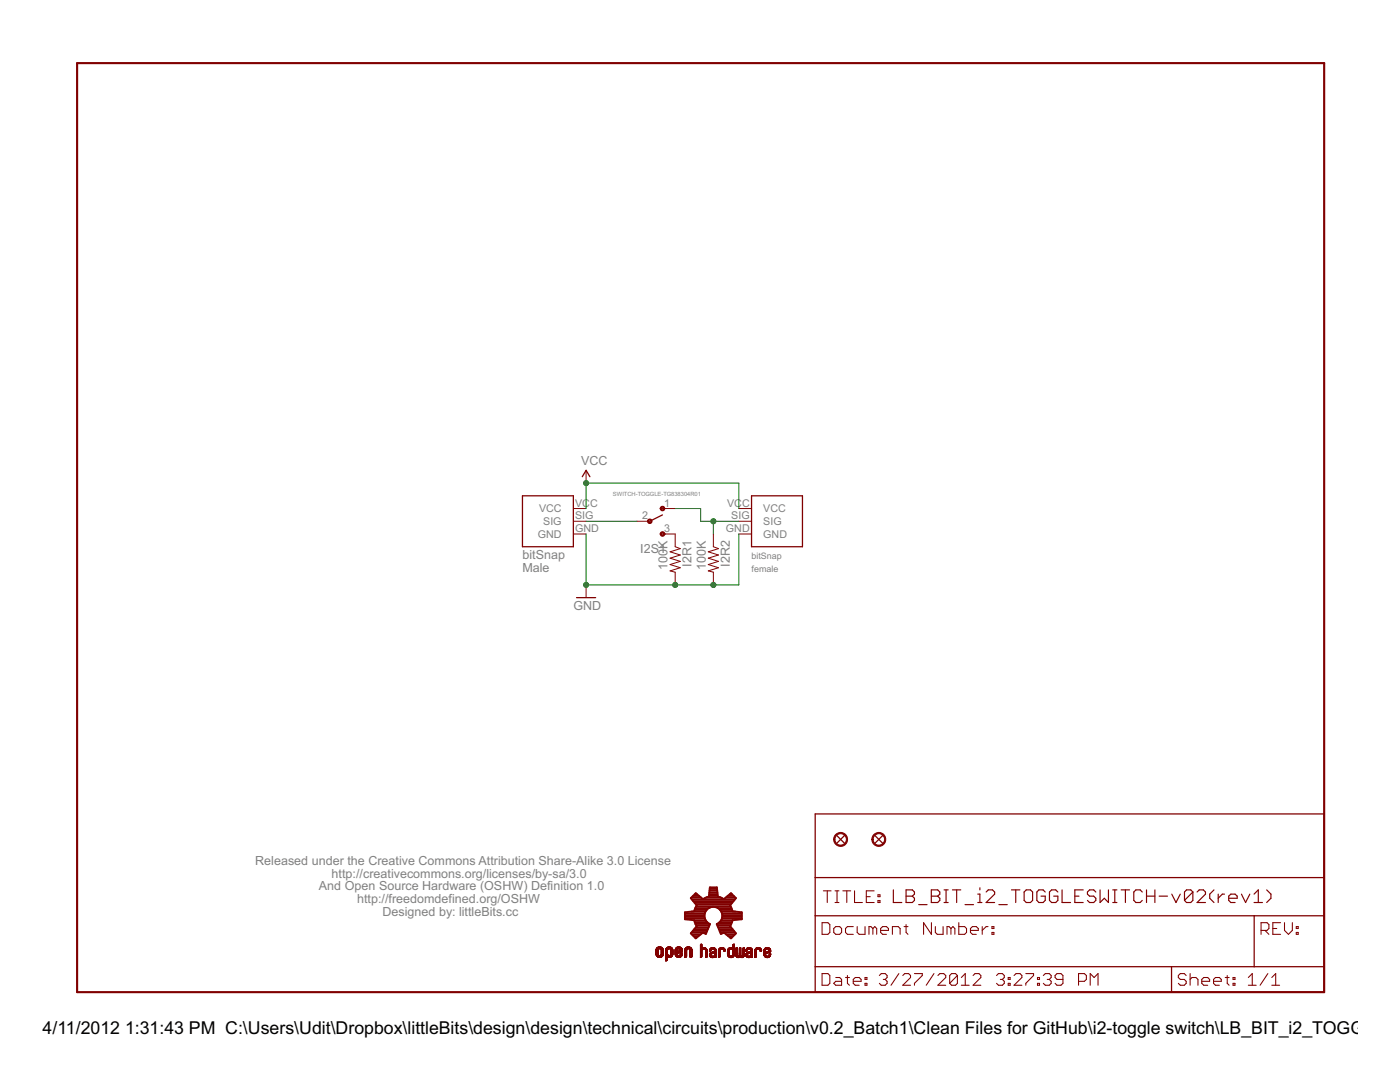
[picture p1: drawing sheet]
<svg xmlns="http://www.w3.org/2000/svg" width="279mm" height="216mm" viewBox="0 0 279 216" stroke-linecap="round" stroke-linejoin="round" font-family="sans-serif">
<g fill="none" stroke="#800000" stroke-width=".25">
<path d="M104.3 98.9h10.1v10.2h-10.1zM116.2 95.1l.8-1.2 .7 1.2M150 98.9h10.1v10.2h-10.1zM115.1 119.3h3.8M132.2 102.7l-2.5 1.3M162.7 162.4h101.6v35.6h-101.6zM162.7 175.1h101.6M167 166.7l1.5 1.6M168.5 166.7l-1.5 1.6M174.6 166.7l1.5 1.6M176.1 166.7l-1.5 1.6M162.7 182.7h101.6"/>
<path d="M162.7 192.9h101.6M233.8 192.9v5.1M250.3 182.7v10.2"/>
</g>
<g fill="none" stroke="#800000" stroke-width=".2">
<path d="M117 93.9v2.5M114.4 101.5h2.6M114.4 104h2.6M114.4 106.6h2.6M117 116.7v2.6M127.1 104h2.6M132.2 101.5h2.5M132.2 106.6h2.5v2.5l1.1 .4-2.1 .6 2.1 .6-2.1 .7 2.1 .6-2.1 .6 2.1 .7-2.1 .6 1 .3v2.5M142.4 106.6v2.5l1 .4-2 .6 2 .6-2 .7 2 .6-2 .6 2 .7-2 .6 1 .3v2.5M147.4 101.5h2.6M147.4 104h2.6M147.4 106.6h2.6"/>
<path d="M130.9 190.4h.4M130.9 190.3h.4M130.9 190.2h.4M130.9 190.1h.4M130.9 190h.4M130.9 189.9h.4M130.9 189.8h.4M130.9 189.7h.4M130.9 189.6h.4M130.9 190.5l.5 .1M130.9 190.5h.5M130.9 189.5h.4"/>
<path d="M131 190.6h.6M131 190.6h.5M131 189.3h1.3M131 190.7h1.3M131 190.8h1.2M131 189.2h1.2M131.1 189.1h1.1M131.1 190.9h1M131.1 189.1h1M131.2 190.9h.9M131.2 189.1h.9M131.3 191h.7"/>
<path d="M131.3 189h.7M131.3 189.6h-.4M131.3 189.5h-.4M131.4 189.4h-.5M131.4 191h.4M131.4 189h.5M131.5 189.4h-.5M131.5 189.3l-.5 .1M131.7 189.3h.6M131.8 189.4h.6M131.9 190.6h.5M131.9 189.4h.5"/>
<path d="M131.9 190.5h.5M131.9 189.5h.5M132 189.5h.4M132 190.4h.4M132 190.3h.4M132 190.2h.4M132 190.1h.4M132 190h.4M132 189.9h.4M132 189.8h.4M132 189.7h.4M132 189.6h.4"/>
<path d="M132.2 190.8h-1.1M132.3 190.6h-.5M132.4 190.6h-.6M132.4 190.4l-.4 .1M132.8 191.6h.4M132.8 191.5h.4M132.8 191.4h.4M132.8 191.3h.4M132.8 191.2h.4M132.8 191.1h.4M132.8 190.8h1.4M132.8 190.7h1.4"/>
<path d="M132.8 190.6h.7M132.8 190.6h.6M132.8 190.5h.5M132.8 190.4l.4 .1M132.8 190.4h.4M132.8 190.3h.4M132.8 190.2h.4M132.8 190.1h.4M132.8 190h.4M132.8 189.9h.4M132.8 189.8h.4M132.8 189.7h.4"/>
<path d="M132.8 189.6h.4M132.8 191.7h.2M132.9 189.3h1.3M133 189.2h1.2M133 189.2h1.1M133.1 189.1h.9M133.2 191.7h-.4M133.2 189h.7M133.2 189.6h-.4M133.2 191l-.4 .1M133.2 189.5h-.4M133.3 189.5h-.5"/>
<path d="M133.3 189.4l-.5 .1M133.3 191h.5M133.3 189h.5M133.4 189.4h-.5M133.4 189.3l-.5 .1M133.7 190.6h.5M133.7 189.3h.5M133.7 189.4h.5M133.8 190.5h.5M133.8 189.4h.5M133.8 189.5h.5M133.9 190.4h.4"/>
<path d="M133.9 189.5h.4M133.9 190.3h.4M133.9 190.2h.4M133.9 190.1h.4M133.9 190h.4M133.9 189.9h.4M133.9 189.8h.4M133.9 189.7h.4M133.9 189.6h.4M133.9 191h-1.1M134 190.9h-1.2M134.1 190.8h-1.3"/>
<path d="M134.3 190.5h-.5M134.7 190.5h.5M134.7 190.4h.4M134.7 189.8l.4 .1M134.7 189.8h.4M134.7 189.7h.4M134.7 189.6h.4M134.7 189.5h.5M134.8 190.6h.5M134.8 190.5l.4 .1M134.8 190.6h.6M134.8 190.7h1.3"/>
<path d="M134.8 189.3h1.3M134.9 190.7h1.2M134.9 189.3h1.2M134.9 189.2h1.2M134.9 190.8h1.1M134.9 189.2h1.1M135 190.9h.9M135 189.1h1M135 189.1h.9M135.1 191h.7M135.1 189h.7M135.1 189.6l-.4 .1"/>
<path d="M135.2 190.3l-.5 .1M135.2 189.4l-.4 .1M135.3 189h.4M135.3 191h.4M135.3 190.3h-.6M135.3 189.4h-.5M135.4 189.3l-.6 .1M135.4 189.8h.8M135.4 190.2h-.7M135.5 190.2h-.8M135.6 189.7h.6M135.6 189.3h.5"/>
<path d="M135.6 190.6h.5M135.6 190.1l-.9 .1M135.6 189.4h.6M135.7 189.7h.5M135.7 189.4h.5M135.7 190.1h-1M135.7 189.5h.5M135.8 190.5h.4M135.8 189.6h.4M135.8 189.5h.4M135.8 190.4h.4M135.8 190.3h.4"/>
<path d="M135.8 190l-1.1 .1M135.9 190.2h.3M136 190h-1.3M136 190.2h.2M136 190.8h-1.1M136 189.9h-1.3M136.2 190.6h-.6M136.2 189.9h-1.5M136.2 190.5h-.5M136.2 189.8l-1 .1M136.6 191h.3M136.6 190.8h.4"/>
<path d="M136.6 190.7h.4M136.6 190.6h.4M136.6 190.5h.4M136.6 190.4h.4M136.6 190.3h.4M136.6 190.2h.4M136.6 190.1h.4M136.6 190h.4M136.6 189.9h.4M136.6 189.8h.4M136.6 189.7h.4M136.6 189.6h.4"/>
<path d="M136.7 191h.1M136.8 189.3h1.2M136.8 189.2h1.2M136.8 189.2h1.1M136.9 189.1h1M136.9 189.1h.9M137 189h.8M137 190.9h-.4M137.1 189.6h-.5M137.1 189.5h-.4M137.1 189.4l-.4 .1M137.2 189h.4"/>
<path d="M137.2 189.4h-.5M137.3 189.3l-.6 .1M137.5 189.3h.5M137.6 189.4h.5M137.7 189.5h.4M137.7 191h.3M137.7 190.8h.4M137.7 190.7h.4M137.7 190.6h.4M137.7 190.5h.4M137.7 190.4h.4M137.7 190.3h.4"/>
<path d="M137.7 190.2h.4M137.7 190.1h.4M137.7 190h.4M137.7 189.9h.4M137.7 189.8h.4M137.7 189.7h.4M137.7 189.6h.4M137.8 191h.1M138 189.3h-1.3M138.1 190.9h-.4M139.8 191h.1M139.8 188.6h.3"/>
<path d="M139.8 190.9h.2M139.8 190.8h.3M139.8 190.7h.3M139.8 190.6h.3M139.8 190.5h.3M139.8 190.4h.3M139.8 190.3h.3M139.8 190.2h.3M139.8 190.1h.3M139.8 190h.3M139.8 189.9h.3M139.8 189.8h.3"/>
<path d="M139.8 189.7h.3M139.8 189.6h.3M139.8 189.3h1.2M139.8 189.2l1.1 .1M139.8 189.2h1.1M139.8 189.1l1 .1M139.8 189.1h.3M139.8 189h.3M139.8 188.9h.3M139.8 188.8h.3M139.8 188.7h.3M139.8 188.5h.3"/>
<path d="M139.9 188.4h.1M140 191h-.2M140.1 190.9h-.3M140.1 189.6h-.3M140.1 189.5h-.3M140.2 189.5h-.4M140.2 189.1h.5M140.2 189.4l-.4 .1M140.4 189.4h-.6M140.4 189.1h.1M140.5 189.4h.5M140.7 189.4h.4"/>
<path d="M140.7 189.5h.4M140.8 189.5h.3M140.8 189.6h.3M140.8 190.9h.3M140.8 190.8h.3M140.8 190.7h.3M140.8 190.6h.3M140.8 190.5h.3M140.8 190.4h.3M140.8 190.3h.3M140.8 190.2h.3M140.8 190.1h.3"/>
<path d="M140.8 190h.3M140.8 189.9h.3M140.8 189.8h.3M140.8 189.7h.3M140.9 191.1h.1M141 191l-.2 .1M141 189.3l-1.2 .1M141.1 191h-.3M141.1 190.9h-.3M141.6 190.7h.3M141.6 190.6h.3M141.6 190.5h.3"/>
<path d="M141.6 190.4h.3M141.6 189.7h.3M141.6 189.6h.3M141.6 190.8h.8M141.6 190.7l.4 .1M141.6 189.5h.3M141.6 189.5h.4M141.7 190.9h.8M141.7 189.4h1.1M141.7 189.3h1.1M141.8 191h.7M141.8 189.8h-.2"/>
<path d="M141.8 189.3h.9M141.8 190.1h1.1M141.8 189.2h.9M141.9 189.7l-.3 .1M141.9 190.5h-.3M141.9 189.2h.7M141.9 191h.6M141.9 189.6h-.3M142 190.4h-.4M142 190.1h.9M142 191.1h.4M142 189.1h.5"/>
<path d="M142 190h.9M142 189.4l-.4 .1M142 190.3l-.4 .1M142.2 191.1h.1M142.2 189.4h-.5M142.2 190.3h-.6M142.2 189.9h.7M142.2 189.1h.1M142.3 189.9h.6M142.3 190.2h-.6M142.3 189.4h.6M142.4 190.2h-.7"/>
<path d="M142.4 189.9h.5M142.5 189.4h.4M142.5 190.1l-.8 .1M142.5 189.5h.4M142.6 189.8h.3M142.6 189.5h.3M142.6 189.6h.3M142.6 190.1h.3M142.6 191h.2M142.6 190.9h.3M142.6 190.8h.3M142.6 190.7h.3"/>
<path d="M142.6 190.6h.3M142.6 190.5h.3M142.6 190.4h.3M142.6 190.3h.3M142.6 190.2h.3M142.6 189.7h.3M142.9 191h-.3M143.4 190.9h.3M143.4 190.8h.3M143.4 190.7h.3M143.4 190.6h.3M143.4 190.5h.3"/>
<path d="M143.4 190.4h.3M143.4 190.3h.3M143.4 190.2h.3M143.4 190.1h.3M143.4 190h.3M143.4 189.9h.3M143.4 189.8h.3M143.4 189.7h.3M143.4 189.6h.3M143.4 191.1h.1M143.5 189.3h1.1M143.6 191l-.2 .1"/>
<path d="M143.6 189.3h1M143.6 189.2h.9M143.7 191h-.3M143.7 189.2h.7M143.7 189.7h-.3M143.7 189.6h-.3M143.7 189.5h-.3M143.8 189.5h-.4M143.8 189.1h.5M143.8 189.4l-.4 .1M144 189.4h-.5M144 189.1h.1"/>
<path d="M144.2 189.4h.5M144.3 189.4h.4M144.4 189.5h.3M144.4 189.6h.3M144.5 189.7h.2M144.5 189.8h.1M144.6 189.3l-1.1 .1M144.7 189.8h-.2M144.8 189.7h-.3M145.2 190.4h.3M145.2 190.3h.3M145.2 190.2h.3"/>
<path d="M145.2 190.1h.3M145.2 190h.3M145.2 189.9h.3M145.2 189.8h.3M145.2 190.5h.3M145.2 189.7h.3M145.2 190.6h.4M145.2 190.7h.4M145.2 189.5h.4M145.3 190.7l.4 .1M145.3 190.8h1.2M145.3 190.8h1.1"/>
<path d="M145.4 189.3h1.2M145.4 190.9h1M145.4 190.9h.9M145.5 189.2h1.1M145.5 191h.8M145.5 189.6l-.3 .1M145.5 189.6h-.3M145.6 189.5h-.4M145.6 191h.6M145.6 189.1h.5M145.7 191.1h.4M145.7 189.4l-.4 .1"/>
<path d="M145.8 189.4h-.5M145.8 191.1h.1M145.8 189.1h.1M146 189.4h.6M146.1 189.4h.5M146.2 189.5h.4M146.2 190.6h.3M146.2 190.5h.4M146.2 189.6h.4M146.3 190.5h.3M146.3 190.4h.3M146.3 190.3h.3"/>
<path d="M146.3 190.2h.3M146.3 190.1h.3M146.3 190h.3M146.3 189.9h.3M146.3 189.8h.3M146.3 189.7h.3M146.3 189.6h.3M146.3 189.1h.3M146.3 189h.3M146.3 188.9h.3M146.3 188.8h.3M146.3 188.7h.3"/>
<path d="M146.3 188.6h.3M146.3 188.5h.3M146.4 188.4h.2M146.5 190.7l-.4 .1M146.5 190.7h-.4M146.5 190.6h-.3M146.6 189.3l-1.3 .1M146.9 190.7l.3 .1M146.9 190.7h.3M146.9 190.6h.3M146.9 190.5h.2M146.9 190.4h.2"/>
<path d="M146.9 190.3h.2M146.9 190.2h.2M146.9 190.1h.2M146.9 190h.2M146.9 189.9h.2M146.9 189.8h.2M146.9 189.7h.2M146.9 189.6h.2M146.9 189.5h.2M146.9 189.4h.2M146.9 189.3h.2M146.9 189.2h.2"/>
<path d="M146.9 190.8h1.6M146.9 190.9h1.5M147 190.9h1.4M147 191h1.4M147 189.1h.1M147.1 191h.5M147.2 191.1h.3M147.4 191.1h.1M147.4 190.8h.5M147.5 190.7h.4M147.5 190.6h.4M147.5 190.6h.3"/>
<path d="M147.5 190.5h.3M147.5 190.4h.3M147.5 190.3h.3M147.5 190.2h.3M147.5 190.1h.3M147.6 190.5h.2M147.6 190.2h.2M147.6 190.1h.2M147.6 190h.2M147.6 189.9h.2M147.6 189.8h.2M147.6 189.7h.2"/>
<path d="M147.6 189.6h.2M147.6 189.5h.2M147.6 189.4h.2M147.6 189.3h.2M147.6 189.2h.2M147.7 189.1h.1M147.8 191h.5M147.9 191.1h.3M148.1 190.8h.4M148.2 190.7h.3M148.2 190.6h.3M148.3 190.6h.2"/>
<path d="M148.3 190.5h.2M148.3 190.4h.2M148.3 190.3h.2M148.3 190.2h.2M148.3 190.1h.2M148.3 190h.2M148.3 189.9h.2M148.3 189.8h.2M148.3 189.7h.2M148.3 189.6h.2M148.3 189.5h.2M148.3 189.4h.2"/>
<path d="M148.3 189.3h.2M148.3 189.2h.2M148.4 189.1h.1M148.8 190.7h.4M148.8 190.6h.3M148.8 190.5h.3M148.8 190.4h.3M148.8 189.6h.3M148.8 190.7l.4 .1M148.8 189.6h.4M148.9 190.8h.8M148.9 190.8l.8 .1"/>
<path d="M148.9 190.9h.8M148.9 190.2h.7M149 189.4h1.1M149 189.3h1.1M149 190.9h.7M149 189.8h-.2M149 191h.7M149 189.3h1M149.1 189.8h-.3M149.1 189.2h.8M149.1 189.7l-.3 .1M149.1 189.7h-.3"/>
<path d="M149.1 191h.6M149.2 189.5h-.3M149.2 190.1h1M149.2 190.4h-.4M149.2 191.1h.4M149.3 190h.9M149.3 189.1h.5M149.3 190.3l-.5 .1M149.3 189.4l-.4 .1M149.4 189.4h-.5M149.4 190.3h-.5M149.4 189.9h.8"/>
<path d="M149.5 189.1h.1M149.5 189.9h.7M149.6 190.2h-.7M149.6 189.4h.5M149.6 189.9h.6M149.7 189.4h.4M149.8 190.1l-.8 .1M149.8 189.5h.4M149.8 189.8h.4M149.9 189.8h.3M149.9 189.6h.3M149.9 191h.2"/>
<path d="M149.9 190.9h.3M149.9 190.8h.3M149.9 190.7h.3M149.9 190.6h.3M149.9 190.5h.3M149.9 190.4h.3M149.9 190.3h.3M149.9 190.2h.3M149.9 190.1h.3M149.9 189.7h.3M149.9 191.1h.1M150.2 191h-.3"/>
<path d="M150.2 190.9h-.3M150.2 190.1h-1.1M150.6 190.9h.3M150.6 190.8h.3M150.6 190.7h.3M150.6 190.6h.3M150.6 190.5h.3M150.6 190.4h.3M150.6 190.3h.3M150.6 190.2h.3M150.6 190.1h.3M150.6 190h.3"/>
<path d="M150.6 189.9h.3M150.6 189.8h.3M150.6 189.7h.3M150.7 189.5h.3M150.7 191.1h.1M150.8 191l-.2 .1M150.8 189.3h1M150.9 189.2h.9M150.9 191h-.3M150.9 189.6l-.3 .1M150.9 189.2h.8M151 189.6h-.3"/>
<path d="M151 189.5h-.3M151 189.1h.6M151.1 189.4l-.4 .1M151.2 189.4h-.5M151.3 189.1h.1M151.4 189.4h.5M151.6 189.4h.3M151.6 189.5h.4M151.7 189.6h.3M151.7 189.7h.3M151.7 189.8h.2M151.9 189.3l-1.2 .1"/>
<path d="M151.9 189.8h-.2M152 189.7l-.3 .1M152.4 190.5l.4 .1M152.4 190.5h.4M152.4 190.4h.4M152.4 190h1.2M152.4 190h.4M152.4 189.9h.4M152.4 189.8h.4M152.4 189.7h.4M152.4 189.6h.4M152.5 190.6h.3"/>
<path d="M152.5 189.5h.3M152.5 190.7h.4M152.5 190.7l.5 .1M152.5 190.8h1.2M152.6 189.4h1.1M152.6 190.8h1.1M152.6 189.3h1.1M152.6 190.9h1M152.7 189.3h.9M152.7 190.9h.9M152.7 189.2h.9M152.7 191h.8"/>
<path d="M152.8 189.2h.7M152.8 190.4h-.4M152.8 189.6h-.3M152.8 191h.6M152.8 189.5h-.3M152.9 190.3l-.5 .1M152.9 189.1h.5M152.9 189.4l-.4 .1M153 191.1h.4M153 190.3h-.6M153 189.4h-.5M153.1 189.1h.1"/>
<path d="M153.1 191.1h.1M153.1 189.9h.7M153.1 190.2h-.7M153.2 190.2h-.8M153.2 189.4h.5M153.3 190.8h.4M153.4 190.1l-1 .1M153.4 189.8h.4M153.4 189.4h.4M153.4 189.5h.4M153.5 190.6h.3M153.5 190.1h-1.1"/>
<path d="M153.5 189.5h.3M153.5 189.6h.3M153.5 189.7h.3M153.5 190.5h.3M153.5 190.4h.3M153.6 190.4h.2M153.7 190.3h.1M153.7 190h-.8M153.8 190.7h-.4M153.8 189.9h-.8M153.8 190.6h-.3M153.8 189.8l-.6 .1"/>
</g>
<g fill="#800000" stroke="#800000" stroke-width=".2">
<path d="M131.9 101.1a.46 .46 0 0 1 .7 .2 .46 .46 0 0 1-.3 .6 .46 .46 0 0 1-.6-.4h.3a.26 .26 0 0 1 .3-.3 .26 .26 0 0 1 .1 .5 .26 .26 0 0 1-.4-.1l-.3-.1z" fill-rule="evenodd"/>
<path d="M131.9 106.2a.46 .46 0 0 1 .7 .2 .46 .46 0 0 1-.3 .6 .46 .46 0 0 1-.6-.4h.3a.26 .26 0 0 1 .3-.3 .26 .26 0 0 1 .1 .4 .26 .26 0 0 1-.4 0l-.3-.1z" fill-rule="evenodd"/>
<path d="M129.4 103.7a.46 .46 0 0 1 .7 .1 .46 .46 0 0 1-.3 .7 .46 .46 0 0 1-.6-.5h.2a.26 .26 0 0 1 .4-.2 .26 .26 0 0 1 .1 .4 .26 .26 0 0 1-.5-.1l-.2-.1z" fill-rule="evenodd"/>
<path d="M166.8 166.5a1.4 1.4 0 0 1 2.2 .3 1.4 1.4 0 0 1-.9 2 1.4 1.4 0 0 1-1.7-1.3h.2a1.15 1.15 0 0 1 1.6-1.1 1.15 1.15 0 0 1 .3 1.9 1.15 1.15 0 0 1-1.8-.5l-.1-.3h-.2z" fill-rule="evenodd"/>
<path d="M174.4 166.5a1.4 1.4 0 0 1 2.2 .3 1.4 1.4 0 0 1-.8 2 1.4 1.4 0 0 1-1.8-1.3h.2a1.15 1.15 0 0 1 1.7-1.1 1.15 1.15 0 0 1 .2 1.9 1.15 1.15 0 0 1-1.8-.5l-.1-.3h-.2z" fill-rule="evenodd"/>
</g>
<path d="M15.4 12.6h248.9v185.4h-248.9z" fill="none" stroke="#800000" stroke-width=".42"/>
<g fill="none" stroke="#800000" stroke-width=".21">
<path d="M164.3 177.8h1.6M165.1 177.8v2.3M166.6 177.8h.8M167 177.8v2.3M168.2 177.8h1.6M169 177.8v2.3M170.5 177.8v2.3h1.6M172.9 178.9h.8M174.5 177.8h-1.6v2.3h1.6M175.2 179.7h.4v.4h-.4zM175.2 178.5h.4v.4h-.4zM164.1 184.1h1.1l.4 .4v1.6l-.4 .3h-1.1z"/>
<path d="M164.1 194.3h1.1l.4 .3v1.6l-.4 .4h-1.1zM166.4 185.3l.4-.4h.8l.4 .4v.8l-.4 .3h-.8l-.4-.3zM166.6 180.1h.8M166.8 195.1h.8l.4 .3v1.2h-1.2l-.4-.4 .4-.4h1.2M168.7 195.1h.8M169.1 194.6v1.6l.4 .4M170.3 195.8h1.6v-.4l-.4-.3h-.8l-.4 .3v.8l.4 .4h.8M170.3 184.9h-1.2l-.4 .4v.8l.4 .3h1.2M171.1 184.9v1.2l.4 .3h1.1v-1.5M172.6 196.2h.4v.4h-.4zM172.6 195.1h.4v.3h-.4zM174.2 185.3l-.4-.4h-.4v1.5"/>
<path d="M174.2 185.3v1.1M174.2 185.3l.4-.4 .4 .4v1.1M175.5 194.6l.4-.3h.8l.3 .3v.5l-.3 .3M175.7 185.7h1.6v-.4l-.4-.4h-.8l-.4 .4v.8l.4 .3h.8M176.3 195.4h.4M176.7 195.4l.3 .4v.4l-.3 .4h-.8l-.4-.4M178.1 186.4v-1.5h1.2l.3 .4v1.1M179.4 194.3l-1.6 2.3M180.2 194.6l.4-.3h.7l.4 .3v.5l-1.5 1.5h1.5M180.4 184.9h.8M180.8 184.5v1.6l.4 .3M182.5 194.3h1.6v.3l-1.6 1.6v.4"/>
<path d="M185.9 184.1v2.3l-1.6-2.3v2.3M186.4 194.3l-1.6 2.3M186.7 184.9v1.2l.3 .3h1.2v-1.5M187.2 194.6l.4-.3h.7l.4 .3v.5l-1.5 1.5h1.5M189.8 185.3l-.4-.4h-.4v1.5M189.8 185.3v1.1M189.8 185.3l.4-.4 .4 .4v1.1M191.1 194.6v1.6l-.4 .4h-.8l-.4-.4M191.1 194.6l-.4-.3h-.8l-.4 .3v1.6M191.1 194.6l-1.6 1.6M191.3 184.1v2.3h1.2l.4-.3v-.8l-.4-.4h-1.2M191.9 196.6h1.5"/>
<path d="M191.9 195.1l.7-.8v2.3M193.7 185.7h1.5v-.4l-.4-.4h-.7l-.4 .4v.8l.4 .3h.7M194.2 194.6l.4-.3h.8l.3 .3v.5l-1.5 1.5h1.5M196 184.9v1.5M197.2 184.9h-.4l-.8 .8M198 186.1h.4v.3h-.4zM198 184.9h.4v.4h-.4zM198.9 194.6l.4-.3h.7l.4 .3v.5l-.4 .3M199.6 195.4h.4M200 195.4l.4 .4v.4l-.4 .4h-.7l-.4-.4M201.2 196.2h.4v.4h-.4zM201.2 195.1h.4v.3h-.4z"/>
<path d="M202.4 194.6l.4-.3h.8l.3 .3v.5l-1.5 1.5h1.5M204.7 194.3h1.6v.3l-1.6 1.6v.4M207.1 196.2h.4v.4h-.4zM207.1 195.1h.4v.3h-.4zM208.2 194.6l.4-.3h.8l.4 .3v.5l-.4 .3M209 195.4h.4M209.4 195.4l.4 .4v.4l-.4 .4h-.8l-.4-.4M212.1 195.4h-1.2l-.3-.3v-.5l.3-.3h.8l.4 .3v1.6l-.4 .4h-.8l-.3-.4M215.2 195.8h1.2l.4-.4v-.8l-.4-.3h-1.2v2.3M217.6 196.6v-2.3l.8 .8 .7-.8v2.3M236.7 194.6l-.4-.3h-.7l-.4 .3v.5l.4 .3h.7l.4 .4v.4l-.4 .4h-.7l-.4-.4M237.5 195.4l.4-.3h.8l.4 .3v1.2"/>
<path d="M237.5 194.3v2.3M239.8 195.8h1.6v-.4l-.4-.3h-.8l-.4 .3v.8l.4 .4h.8M242.2 195.8h1.5v-.4l-.3-.3h-.8l-.4 .3v.8l.4 .4h.8M244.5 195.1h.8M244.9 194.6v1.6l.4 .4M246.1 196.2h.4v.4h-.4zM246.1 195.1h.4v.3h-.4zM249.1 196.6h1.6M249.1 195.1l.8-.8v2.3M251.7 185.7h1.2l.3-.4v-.8l-.3-.4h-1.2v2.3M252.5 185.7l.7 .7M253 194.3l-1.5 2.3"/>
<path d="M253.8 196.6h1.6M253.8 195.1l.8-.8v2.3M254 185.3h.8M255.6 184.1h-1.6v2.3h1.6M256.3 184.1v1.6l.8 .7 .8-.7v-1.6M258.7 186.1h.4v.3h-.4zM258.7 184.9h.4v.4h-.4z"/>
</g>
<g fill="none" stroke="#800000" stroke-width=".23">
<path d="M178.3 177.6v2.5h1.7M180.8 177.6h1.3l.4 .4v.4l-.4 .4 .4 .4v.5l-.4 .4h-1.3zM180.8 178.8h1.3M185.9 177.6h1.2l.5 .4v.4l-.5 .4 .5 .4v.5l-.5 .4h-1.2zM185.9 178.8h1.2M188.4 177.6h.8M188.8 177.6v2.5M190.1 177.6h1.6M190.9 177.6v2.5M195.1 178.4h.5v1.7M195.6 177.1v.5M196.8 178l.4-.4h.9l.4 .4v.4l-1.7 1.7h1.7"/>
<path d="M201.9 177.6h1.6M202.7 177.6v2.5M204.4 178l.4-.4h.9l.4 .4v1.7l-.4 .4h-.9l-.4-.4zM208.6 178l-.4-.4h-.9l-.4 .4v1.7l.4 .4h.9l.4-.4v-.9h-.8M211.1 178l-.4-.4h-.8l-.5 .4v1.7l.5 .4h.8l.4-.4v-.9h-.8M212 177.6v2.5h1.7M214.5 178.8h.8M216.2 177.6h-1.7v2.5h1.7M218.7 178l-.4-.4h-.9l-.4 .4v.4l.4 .4h.9l.4 .4v.5l-.4 .4h-.9l-.4-.4M219.5 177.6v2.5l.9-.9 .8 .9v-2.5M222.1 177.6h.8M222.5 177.6v2.5"/>
<path d="M223.8 177.6h1.6M224.6 177.6v2.5M228 178l-.5-.4h-.8l-.4 .4v1.7l.4 .4h.8l.5-.4M228.8 178.8h1.7M228.8 177.6v2.5M230.5 177.6v2.5M231.3 178.8h1.7M233.8 178.4l.9 1.7 .8-1.7M238.1 178v1.7l-.5 .4h-.8l-.4-.4M238.1 178l-.5-.4h-.8l-.4 .4v1.7M238.1 178l-1.7 1.7M238.9 178l.4-.4h.9l.4 .4v.4l-1.7 1.7h1.7"/>
<path d="M242.3 177.6l-.9 .8v.8l.9 .9M243.1 178.4v1.7M244.4 178.4h-.5l-.8 .8M245.2 179.2h1.7v-.4l-.4-.4h-.9l-.4 .4v.9l.4 .4h.9M247.8 178.4l.8 1.7 .8-1.7M250.3 178.4l.8-.8v2.5M252.8 177.6l.8 .8v.8l-.8 .9M183.3 180.5h1.7M188.4 180.1h.8M192.6 180.5h1.7M195.1 180.1h.9M199.3 180.5h1.7"/>
<path d="M222.1 180.1h.8M250.3 180.1h1.6"/>
</g>
<g fill="none" stroke="#800000" stroke-width=".38">
<path d="M138 179.1h1.9M138.1 179.5h8.6M138.3 178.8h1.2M138.3 179.8h8.1M138.7 178.4h.4M140.9 179.1h3M141.5 178.8h1.7M141.5 178.4h1.7M141.6 178.1h1.6M141.6 177.7h1.5M141.6 177.4h1.5M144.8 179.1h2"/>
<path d="M145.2 178.8h1.2M145.7 178.4h.4M136.7 183.3h4M136.7 183h3.9M136.7 182.6h3.9M136.7 182.3h4M138 181.9h2.8M138 186.1h2.3M138.1 186.5h1.7M138.3 185.8h2.8M138.4 186.8h1M138.6 185.4h2.7"/>
<path d="M138.6 183.7h2.2M138.6 181.6h2.4M138.6 180.2h7.5M138.7 184h2.4M138.7 181.2h2.8M138.8 187.2h.2M138.8 184.4h2.8M138.9 185.1h2.5M138.9 180.9h6.9M138.9 180.5h6.9M139 184.7h2.6M140.4 186.1h.6"/>
<path d="M140.8 181.9l-.2 .5 .1 .9M140.8 181.9a1.79 1.79 0 0 1 3.2 0M143.1 184.4h2.8M143.2 184.7h2.6M143.3 181.2h2.7M143.3 185.1h2.6M143.5 185.4h2.7M143.6 185.8h2.9M143.6 184h2.5M143.7 181.6h2.4M143.8 186.1h.6M143.9 183.7h2.3"/>
<path d="M144 181.9a1.76 1.76 0 0 1-1 2.5l.9 2 .6-.3 1.4 1.1 1-1-1.2-1.4 .5-1.2 1.8-.2v-1.4l-1.8-.2-.5-1.1 1.2-1.5-1-1-1.4 1.2-1.2-.5-.2-1.8h-1.4l-.2 1.8-1.2 .5-1.4-1.2-1 1 1.1 1.5-.5 1.1-1.8 .2v1.4l1.8 .2 .5 1.2-1.1 1.4 1 1 1.4-1.1 .6 .3 .8-2-.7-.5-.3-.6M144 181.9h2.8M144.1 183.3h3.9M144.1 182.3h3.9M144.1 183h3.9M144.1 182.6h3.9M144.5 186.1h2.2M144.9 186.5h1.8M145.4 186.8h.9M145.8 187.2h.2"/>
</g>
<path d="M117 104h10.1M117 101.5v-5.1h30.4v5.1M117 106.6v10.1h30.4v-10.1M134.7 101.5h5.1v2.5h7.6M142.4 104v2.6" fill="none" stroke="#008000" stroke-width=".2"/>
<g fill="#008000" stroke="#008000" stroke-width=".2">
<circle cx="142.4" cy="104" r=".51"/>
<circle cx="117" cy="96.4" r=".51"/>
<circle cx="142.4" cy="116.7" r=".51"/>
<circle cx="134.7" cy="116.7" r=".51"/>
<circle cx="117" cy="116.7" r=".51"/>
</g>
<g font-size="4">
<text x="8.5" y="206.4">4/11/2012</text>
<text x="25" y="206.4">1:31:43 PM C:\Users\Udit\Dropbox\littleBits\design\design\technical\circuits\production\v0.2_Batch1\Clean Files for GitHub\i2-toggle switch\LB_BIT_i2_TOGGLESW</text>
</g>
<g font-size="2.8" fill="#808080">
<text x="116" y="92.8">VCC</text>
<text x="104.3" y="111.6">bitSnap</text>
<text x="127.8" y="110.4">I2S1</text>
<text x="133.2" y="113.7" transform="rotate(-90 133.2 113.7)">100K</text>
<text x="138" y="113.1" transform="rotate(-90 138 113.1)">I2R1</text>
<text x="140.8" y="113.7" transform="rotate(-90 140.8 113.7)">100K</text>
<text x="145.6" y="113.1" transform="rotate(-90 145.6 113.1)">I2R2</text>
<text x="104.3" y="114.2">Male</text>
<text x="114.4" y="121.8">GND</text>
<text x="50.9" y="172.6">Released under the Creative Commons Attribution Share-Alike 3.0 License</text>
<text x="63.6" y="177.7">And Open Source Hardware (OSHW) Definition 1.0</text>
<text x="66.2" y="175.1">http://creativecommons.org/licenses/by-sa/3.0</text>
<text x="71.3" y="180.2">http://freedomdefined.org/OSHW</text>
<text x="76.3" y="182.7">Designed by: littleBits.cc</text>
</g>
<g font-size="2.4" fill="#808080">
<text x="114.8" y="101.1">VCC</text>
<text x="132.6" y="101.1">1</text>
<text x="145.1" y="101.1">VC</text>
<text x="148.1" y="101.1">C</text>
<text x="107.3" y="107.3">GND</text>
<text x="107.6" y="102.2">VCC</text>
<text x="108.4" y="104.8">SIG</text>
<text x="114.8" y="103.7">SIG</text>
<text x="114.8" y="106.2">GND</text>
<text x="128.1" y="103.7">2</text>
<text x="132.6" y="106.2">3</text>
<text x="144.9" y="106.2">GND</text>
<text x="146" y="103.7">SIG</text>
<text x="152.3" y="102.2">VCC</text>
<text x="152.3" y="104.8">SIG</text>
<text x="152.3" y="107.3">GND</text>
</g>
<g font-size="2" fill="#808080">
<text x="150" y="111.6">bitSnap</text>
<text x="150" y="114.2">female</text>
</g>
<text font-size="1.3" fill="#808080" x="122.3" y="98.9">SWITCH-TOGGLE-TG838304R01</text>
</svg>
